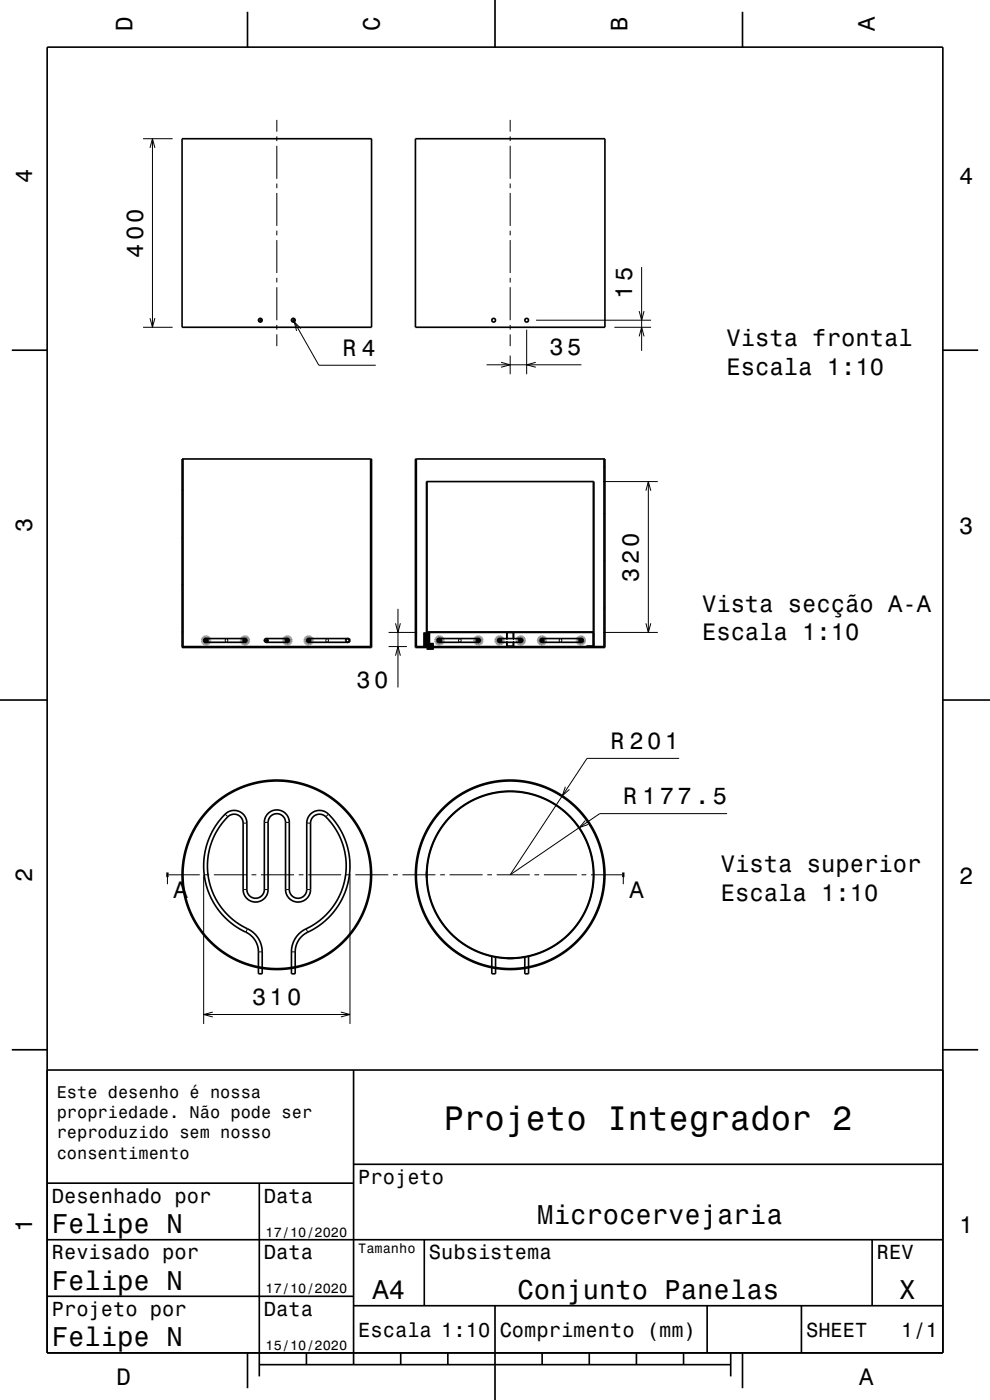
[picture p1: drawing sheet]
<svg xmlns="http://www.w3.org/2000/svg" width="210mm" height="297mm" viewBox="0 0 210 297" stroke-linecap="round" stroke-linejoin="round" font-family="sans-serif">
<g fill="none" stroke="#000" stroke-width="1.4" stroke-linecap="butt">
<path d="M43.3 135.8v.1M43.3 135.9v.1M43.3 135.7v.1M43.3 136l.1 .1M43.4 135.7h-.1M43.4 135.6l-.1 .1M43.4 136.1l.1 .1M43.5 135.6h-.1M43.5 135.5l-.1 .1M43.5 136.2h.1M43.6 136.2v.1M43.6 135.5h-.1"/>
<path d="M43.6 136.3h.1M43.7 135.5h.1M43.7 135.5h-.1M43.8 135.5h.1M43.8 136.2l-.1 .1M43.9 135.5h.1M44 135.5v.1M44 135.6l.1 .1M44 136.1l-.2 .1M44 136.1l-.1 .1M44.1 135.7v.1M44.1 136l-.1 .1"/>
<path d="M44.1 135.8v.2M51.6 135.8v.2M51.6 136l.1 .1M51.6 135.7v.1M51.6 135.6v.1M51.7 136.1v.1M51.7 136.2l.2 .1M51.8 136.2l.2 .1M51.8 135.5l-.2 .1M51.9 135.5h-.1M51.9 135.5h.3M52 135.5h-.1"/>
<path d="M52.1 136.3h-.1M52.1 136.2v.1M52.2 135.5v.1M52.2 135.6h.1M52.3 136.1l-.2 .1M52.3 135.6v.1M52.3 136v.1M52.3 135.7l.1 .1M52.4 135.8v.1M52.4 135.9l-.1 .1M60.6 135.8v.1M60.6 135.8l.1 .4"/>
<path d="M60.6 135.7v.1M60.7 136.2h.1M60.8 136.2h.1M60.8 136.2l.1 .1M60.9 135.5l-.3 .2M60.9 135.5h.2M61 135.5h-.1M61.1 135.5h.1M61.2 135.5l.1 .1M61.2 136.2h-.3M61.3 136.1l-.1 .1M61.3 135.6v.1"/>
<path d="M61.3 136v.1M61.3 135.7l.1 .1M61.4 135.8v.1M61.4 135.9l-.1 .1M65.1 135.8v.1M65.1 135.9v.1M65.1 135.7v.1M65.1 136l.1 .2M65.2 135.6l-.1 .1M65.2 136.2l.2 .1M65.3 135.5l-.1 .1M65.4 136.3h.1"/>
<path d="M65.4 135.5h.1M65.4 135.5l-.2 .1M65.5 135.5h-.1M65.5 135.5h.1M65.6 136.3h-.1M65.6 136.2v.1M65.6 135.5l.2 .2M65.8 136.1l-.2 .1M65.8 135.7l.1 .1M65.8 135.7l.1 .3M65.9 136h-.1M65.9 135.8v.1"/>
<path d="M65.9 136l-.1 .1M90.5 134.2l.1 2.9 1.4 .1h-1.5zM92.8 135.8v.1M92.8 135.9v.1M92.8 136h.1M92.9 136l.1 .2M92.9 135.6l-.1 .2M93 135.6h-.1M93 136.2h.1M93.1 135.5h-.1M93.1 136.2v.1M93.1 136.3h.1"/>
<path d="M93.2 135.5h-.1M93.2 135.5h.1M93.4 135.5l.2 .2M93.4 136.2l-.3 .1M93.4 136.2l-.1 .1M93.5 136.2h-.1M93.5 136.1v.1M93.6 135.7v.3M93.6 136l-.1 .1M93.6 135.8v.1M101.1 135.8v.2M101.1 136l.1 .2"/>
<path d="M101.1 135.7v.1M101.2 136.1v.1M101.2 135.6l-.1 .2M101.2 136.2h.2M101.3 135.5h-.1M101.4 136.2v.1M101.6 135.5h-.3M101.6 136.2l-.2 .1M101.6 135.5h.1M101.7 136.2h-.1M101.7 135.5l.1 .1M101.7 135.5v.1"/>
<path d="M101.8 135.6l.1 .1M101.9 136l-.2 .2M101.9 135.7v.1M101.9 135.8v.1M101.9 135.9v.1M105.6 135.8v.1M105.6 135.9v.1M105.6 136v.1M105.6 136.1l.2 .1M105.7 135.6l-.1 .2M105.7 135.5v.1M105.8 136.2l.1 .1"/>
<path d="M105.9 135.5h.1M106.1 135.5h-.4M106.1 136.2l-.2 .1M106.1 135.5l.2 .2M106.1 135.5h.1M106.2 136.2h-.1M106.3 135.7l.1 .1M106.4 135.8l-.2 .4M106.4 135.8v.1M110.1 135.8v.2M110.1 136l.1 .1M110.1 135.7v.1"/>
<path d="M110.2 136.1l.2 .1M110.3 135.5l-.2 .2M110.4 136.2v.1M110.5 135.5h-.2M110.5 135.5h-.1M110.5 135.5h.1M110.6 136.3h-.2M110.6 136.2v.1M110.6 135.5h.1M110.7 135.5v.1M110.7 135.6h.1M110.8 135.6v.1"/>
<path d="M110.8 135.7v.3M110.8 136l-.2 .2M110.9 135.9v.1M114.6 135.8v.1M114.6 135.7v.3M114.6 136l.2 .2M114.7 135.6h-.1M114.7 135.6l-.1 .1M114.7 135.5v.1M114.8 135.5h-.1M114.8 136.2l.1 .1M114.9 135.5h-.1"/>
<path d="M114.9 135.5h.2M114.9 136.3h.1M115 135.5h-.2M115.1 136.2v.1M115.1 135.5l.2 .1M115.1 136.2l-.1 .1M115.3 136.1l-.2 .1M115.3 135.6v.1M115.3 135.7l.1 .1M115.3 136v.1M115.4 135.8v.2M115.4 136h-.1"/>
<path d="M122.8 135.8v.2M122.8 136h.1M122.9 135.7h-.1M122.9 136v.1M122.9 135.7l-.1 .1M122.9 136.1l.2 .2M122.9 136.1l.3 .2M123 135.6l-.1 .1M123.1 135.5h-.1M123.2 135.5h-.1M123.2 135.5h.1M123.3 136.3h-.1"/>
<path d="M123.3 135.5h.1M123.3 136.2v.1M123.4 136.2h-.1M123.4 135.5l.1 .1M123.5 135.5v.1M123.5 135.6l.1 .3M123.6 136l-.1 .2M123.6 135.9v.1"/>
</g>
<g fill="none" stroke="#000" stroke-width=".21">
<path d="M30.3 29.4h6.3M31.8 31.4l.5-2 .6 2M32.3 29.4v40M58.7 25.4v2.5M58.7 28.9v1M58.7 30.9v7M58.7 38.9v1M108.2 25.4v2.5M108.2 28.9v1M108.2 30.9v7M108.2 38.9v1M58.7 40.9v7"/>
<path d="M58.7 48.9v1M58.7 50.9v7M58.7 58.9v1M108.2 40.9v7M108.2 48.9v1M108.2 50.9v7M108.2 58.9v1M136.1 56.6v17.8M30.3 69.4h6.3M31.8 67.5l.5 1.9 .6-1.9M54.7 67.9h1M55.2 67.4v1"/>
<path d="M58.7 60.9v7M58.7 68.9v1M58.7 70.9v2.5M61.7 67.9h1M62.2 67.4v1M62.2 67.9l5.4 9.6h12.1M63.8 69.7l-1.4-1.4 .5 1.9M103.2 77.4h20.1M106.3 76.9l1.9 .5-1.9 .5M108.2 60.9v7M108.2 68.9v1M108.2 70.9v2.5"/>
<path d="M108.2 75.4v4M111.7 69.9v9.5M113.7 76.9l-2 .5 2 .5M113.7 67.9h24.4M130.3 69.4h7.8M135.6 66l.5 1.9 .5-1.9M135.6 71.4l.5-2 .5 2M88.3 98.1l-.2 .3M128.3 98.8l-.2 .4M38.8 113.8l-.2 .4M38.8 103.8l-.2 .4M78.8 114.6l-.2 .3"/>
<path d="M78.8 104.5l-.2 .4M88.3 118.1l-.2 .3M88.3 108.1l-.2 .3M90.5 105.7l.1 .1M90.5 111.5l.1 .1M90.5 117.3h.1M125.9 103.1h.1M125.9 108.9h.1M125.9 114.6l.1 .1M128 102.2h11.5M128.3 118.8l-.2 .4M128.3 108.8l-.2 .4"/>
<path d="M137 104.1l.5-1.9 .5 1.9M137.5 102.2v32M38.8 133.8l-.2 .4M38.8 123.8l-.2 .4M42.7 137.2l-.1 .2M43.7 135.5h-.1l.3 .1 .1 .3-.2 .3-.2 .1M47.9 135.5h.2a.42 .42 0 0 1 .2 .4 .42 .42 0 0 1-.3 .4 .45 .45 0 0 1-.1-.8zM48.4 137.2l-.1 .2M54.2 137.2l-.1 .2M56 135.9h1M56.5 135.5l.3 .6M56.5 135.3v1.1"/>
<path d="M60 137.2l-.1 .2M65.8 137.2l-.2 .2M69.2 135.5h.2a.42 .42 0 0 1 .3 .4 .42 .42 0 0 1-.3 .4 .46 .46 0 0 1-.2-.8zM71.5 137.2l-.1 .2M73.7 135.5h.1h-.2l-.2 .4 .1 .2 .3 .2M73.8 135.5l.3 .5M77.3 137.2l-.1 .2M78.8 134.5l-.2 .4M78.8 124.6l-.2 .3M82.4 137.2h3.9M82.4 134.2h6.1M83.9 139.1l.5-1.9 .5 1.9"/>
<path d="M83.9 132.2l.5 2 .5-2M84.4 129.2v16.6M88.3 128.1l-.2 .3M88.9 137.2l-.2 .2M90.5 123.1h.1M90.5 128.8l.1 .1M90.5 134.2v1M90.5 136.2v1M92 137.2h.1M93.2 135.5h-.1l.3 .1 .1 .3-.2 .3-.2 .1M94.6 137.2l-.1 .2M97.4 135.5h.2a.42 .42 0 0 1 .2 .4 .42 .42 0 0 1-.3 .4 .45 .45 0 0 1-.1-.8z"/>
<path d="M99.5 134.1l.2 .1M100.4 137.2l-.1 .2M106.2 137.2l-.1 .2M107.5 137.2h.3M107.5 135.5v.2M107.5 136v.3M108 137.2h.4M108.6 137.2h.3M108.9 135.5v.2M108.9 136v.3M109.5 134.1l.2 .1M112 137.2l-.2 .2"/>
<path d="M117.7 137.2l-.1 .2M118.7 135.5h.2a.42 .42 0 0 1 .3 .4 .42 .42 0 0 1-.3 .4 .45 .45 0 0 1-.2-.8zM119.5 134.1l.2 .1M123.2 135.5h.1h-.2l-.2 .4 .1 .2 .3 .2M123.5 137.2l-.1 .2M124.4 137.2h.1M125.9 120.4l.1 .1M125.9 126.2h.1M125.9 131.9l.1 .1M126 134.2l-.1 1M126 136.2v1M128 134.2h11.5"/>
<path d="M128.3 128.8l-.2 .4M137 132.2l.5 2 .5-2M47.8 172.7l.5 .6M51.6 174.6h.8M56.1 174.5h.8M60.6 174.5h.8M65.1 174.6h.8M69.7 172.7l-.6 .6M119.9 166.9l-.6 1.9 1.5-1.3M124.2 174.1l-1.3 1.5 1.9-.7M144.1 160.9h-19.6l-16.3 24.7 19-13h27M35.5 185.9v1.7"/>
<path d="M35.8 185.6h6.6M43.2 185.7v31.5M43.4 185.6h1M45.4 185.6h7M51.6 188.7h.8M52.5 197l-.3 .8M53.4 185.6h1M55.4 185.6h7M56.1 188.7h.8M60.6 188.7h.8M63.4 185.6h1M64.9 197l.4 .8"/>
<path d="M65.1 188.7h.8M65.4 185.6h7M73.4 185.6h1M74.2 185.7v31.5M75.4 185.6h7M83.4 185.6h1M85.4 185.6h7M93.4 185.6h1M95.4 185.6h7M103.4 185.6h1M105.4 185.6h7M113.4 185.6h1"/>
<path d="M115.4 185.6h7M123.4 185.6h1M125.4 185.6h6.6M132.2 185.9v1.7M43.2 215.2h31M45.1 214.7l-1.9 .5 1.9 .5M54.8 201.9h.8M61.8 201.9h.8M72.3 214.7l1.9 .5-1.9 .5"/>
</g>
<g fill="none" stroke="#000" stroke-width=".35">
<path d="M10 10h190v277h-190zM52.5 2.5v7.5M105 0v10M157.5 2.5v7.5M38.6 29.4h40.2v40h-40.2zM88.1 29.4h40.2v40h-40.2zM2.5 74.3h7.5M200 74.3h7.5M38.6 97.4h40.2v40h-40.2zM38.8 97.4v39.8h39.8v-39.8M88.1 97.4h40.2v40h-40.2zM88.3 97.4v39.8h39.8v-39.8"/>
<path d="M90.6 102.2v31.9h35.3v-31.9M52 135.5h-8.4h-.2l-.2 .4 .1 .2 .3 .2h8.4M56.5 135.5h4.5M56.5 136.3h4.5M65.5 135.5h8.3l.4 .1v.3l-.1 .3-.3 .1h-8.3M90.5 134.2h35.5M90.5 137.2v-35h35.5v35M90.6 134.2v2.9l1.4 .1M101.5 135.5h-8.4h-.2l-.2 .4 .1 .2 .3 .2h8.4M106 135.5h4.5M106 136.3h4.5M107.5 134.2v1.3"/>
<path d="M107.5 136.3v.9M107.5 136.3v.8h1.4M107.6 137.1v.1M108.9 137.1v.1M108.9 134.2v1.3M108.9 136.3v.9M115 135.5h8.3l.4 .1v.3l-.1 .3-.3 .1h-8.3M125.9 134.2v2.9l-1.5 .1M0 148.5h10M200 148.5h10M90.5 184.9v1.4M54.8 205.1v-3.4a5 5 0 0 0-3.6-4.4l-2.6-1.9-2.1-2.1-1.8-3-1.1-3.1-.4-3.2 .3-3.2 .9-3.1 1.6-2.9a6.6 6.6 0 0 1 3.2-2.8 2.7 2.7 0 0 1 3.2 2.6v14.4a1.85 1.85 0 0 0 1.9 1.6 1.85 1.85 0 0 0 1.8-1.9v-14.3a2.65 2.65 0 0 1 2.7-2.6 2.65 2.65 0 0 1 2.6 2.7v14.5a1.85 1.85 0 0 0 1.9 1.6 1.85 1.85 0 0 0 1.8-1.9v-14.2a2.77 2.77 0 0 1 2.1-2.5 2.77 2.77 0 0 1 3 1.3l2 2.6 1.3 3.2 .7 3.5-.1 3.4-.9 3.2-1.6 3.1-2.2 2.7-2.8 2.1a6.3 6.3 0 0 0-3.6 2.9l-.4 1.5v3.6"/>
<path d="M54.8 205.3v1.3h.8v-1.2M55.6 205.2v-3.5a5.7 5.7 0 0 0-4-5.1l-2.5-1.7-2-2.2-1.5-2.3-1.1-3.1-.5-2.9 .2-3 .8-3.1 1.3-2.5a10 10 0 0 1 2.6-2.9 1.9 1.9 0 0 1 2.7 1.7v14.4a2.65 2.65 0 0 0 2.7 2.4 2.65 2.65 0 0 0 2.6-2.7v-14.3a1.85 1.85 0 0 1 1.9-1.8 1.85 1.85 0 0 1 1.8 1.9v14.5a2.65 2.65 0 0 0 2.7 2.4 2.65 2.65 0 0 0 2.6-2.7v-14.3a1.99 1.99 0 0 1 1.7-1.7 1.99 1.99 0 0 1 2 1.1l1.9 2.7 1.3 3 .6 3.1-.1 3.3-.9 3.1-1.5 2.9-2.1 2.5-2.5 1.9a7.2 7.2 0 0 0-3.9 3.1l-.5 1.9-.1 3.9M62.6 205.3v1.3h-.8v-1.2M104.3 205.3v1.3h.8v-1.2M104.3 202.9v2.2M105.1 203.1v2.1M107.5 203.3h1.4M111.3 203.1v2.1M112.1 205.3v1.3h-.8v-1.2M112.1 202.9v2.2M2.5 222.7h7.5M10 227h190"/>
<path d="M75 227v62.5M200 222.7h7.5M10 251h65M55 251v41M75 247h125M10 275h65M10 263h190M75 277h125M90 263v14M105 277v20M150 277v10M170 277v10"/>
<path d="M185 263v14M52.5 287v7.5M55 289.5h100M65 287v2.5M85 287v2.5M95 287v2.5M115 287v2.5M125 287v2.5M135 287v2.5M145 287v2.5M155 287v5M157.5 287v7.5"/>
<circle cx="55.2" cy="67.9" r=".4"/>
<circle cx="62.2" cy="67.9" r=".4"/>
<circle cx="104.7" cy="67.9" r=".4"/>
<circle cx="111.7" cy="67.9" r=".4"/>
<circle cx="43.7" cy="135.9" r=".4"/>
<circle cx="52" cy="135.9" r=".4"/>
<circle cx="56.5" cy="135.9" r=".4"/>
<circle cx="61" cy="135.9" r=".4"/>
<circle cx="65.5" cy="135.9" r=".4"/>
<circle cx="73.7" cy="135.9" r=".4"/>
<circle cx="93.2" cy="135.9" r=".4"/>
<circle cx="101.5" cy="135.9" r=".4"/>
<circle cx="106" cy="135.9" r=".4"/>
<circle cx="110.5" cy="135.9" r=".4"/>
<circle cx="115" cy="135.9" r=".4"/>
<circle cx="123.2" cy="135.9" r=".4"/>
<circle cx="58.7" cy="185.6" r="20.1"/>
<circle cx="58.7" cy="185.6" r="19.9"/>
<circle cx="108.2" cy="185.6" r="17.6"/>
<circle cx="108.2" cy="185.6" r="19.9"/>
<circle cx="108.2" cy="185.6" r="17.8"/>
<circle cx="108.2" cy="185.6" r="20.1"/>
</g>
<path d="M35.3 185.6h.5M132 185.6h.5" fill="none" stroke="#000" stroke-width="1" stroke-linecap="butt"/>
<g fill="#000">
<path d="M35.5 185.6l.1 .3h-.2z" fill-rule="evenodd"/>
<path d="M132.2 185.6l.1 .3h-.2z" fill-rule="evenodd"/>
</g>
<text font-size="7.2" x="94.1" y="239.6">Projeto Integrador 2</text>
<g font-size="5.8">
<text x="11" y="261.6">Felipe N</text>
<text x="114" y="259.6">Microcervejaria</text>
<text x="11" y="273.6">Felipe N</text>
<text x="79" y="275.6">A4</text>
<text x="109.7" y="275.6">Conjunto Panelas</text>
<text x="190.8" y="275.6">X</text>
<text x="11" y="285.6">Felipe N</text>
</g>
<g font-size="5">
<text x="28.1" y="6.5" transform="rotate(-90 28.1 6.5)">D</text>
<text x="80.6" y="6.5" transform="rotate(-90 80.6 6.5)">C</text>
<text x="133.1" y="6.5" transform="rotate(-90 133.1 6.5)">B</text>
<text x="185.6" y="6.5" transform="rotate(-90 185.6 6.5)">A</text>
<text x="6.8" y="38.7" transform="rotate(-90 6.8 38.7)">4</text>
<text x="203.5" y="39">4</text>
<text x="30.3" y="54.7" transform="rotate(-90 30.3 54.7)">400</text>
<text x="134.1" y="63.4" transform="rotate(-90 134.1 63.4)">15</text>
<text x="72.6" y="75.5">R 4</text>
<text x="116.6" y="75.4">35</text>
<text x="154.1" y="73.5">Vista frontal</text>
<text x="154.1" y="79.5">Escala 1:10</text>
<text x="6.8" y="112.9" transform="rotate(-90 6.8 112.9)">3</text>
<text x="203.5" y="113.2">3</text>
<text x="135.5" y="123.4" transform="rotate(-90 135.5 123.4)">320</text>
<text x="148.9" y="129.8">Vista secção A-A</text>
<text x="148.9" y="135.9">Escala 1:10</text>
<text x="75.6" y="145.8">30</text>
<text x="129.5" y="158.9">R 201</text>
<text x="132.2" y="170.6">R 177.5</text>
<text x="152.9" y="185">Vista superior</text>
<text x="6.8" y="187.1" transform="rotate(-90 6.8 187.1)">2</text>
<text x="36.8" y="190.5">A</text>
<text x="133.5" y="190.5">A</text>
<text x="152.9" y="191.1">Escala 1:10</text>
<text x="203.5" y="187.4">2</text>
<text x="53.5" y="213.2">310</text>
<text x="6.8" y="261.3" transform="rotate(-90 6.8 261.3)">1</text>
<text x="203.5" y="261.6">1</text>
<text x="24.7" y="293.8">D</text>
<text x="182.2" y="293.8">A</text>
</g>
<g font-size="4.3">
<text x="76" y="251.2">Projeto</text>
<text x="11" y="255.2">Desenhado por</text>
<text x="56" y="255.2">Data</text>
<text x="11" y="267.2">Revisado por</text>
<text x="56" y="267.2">Data</text>
<text x="91" y="267.2">Subsistema</text>
<text x="186" y="267.2">REV</text>
<text x="11" y="279.2">Projeto por</text>
<text x="56" y="279.2">Data</text>
<text x="76" y="283.6">Escala 1:10</text>
<text x="106" y="283.6">Comprimento (mm)</text>
<text x="171" y="283.6">SHEET</text>
<text x="191.2" y="283.6">1/1</text>
</g>
<g font-size="3.6">
<text x="12" y="232.8">Este desenho é nossa</text>
<text x="12" y="237.2">propriedade. Não pode ser</text>
<text x="12" y="241.5">reproduzido sem nosso</text>
<text x="12" y="245.8">consentimento</text>
</g>
<g font-size="2.9">
<text x="56.3" y="262.3">17/10/2020</text>
<text x="76" y="265.8">Tamanho</text>
<text x="56.3" y="274.3">17/10/2020</text>
<text x="56.3" y="286.3">15/10/2020</text>
</g>
</svg>
